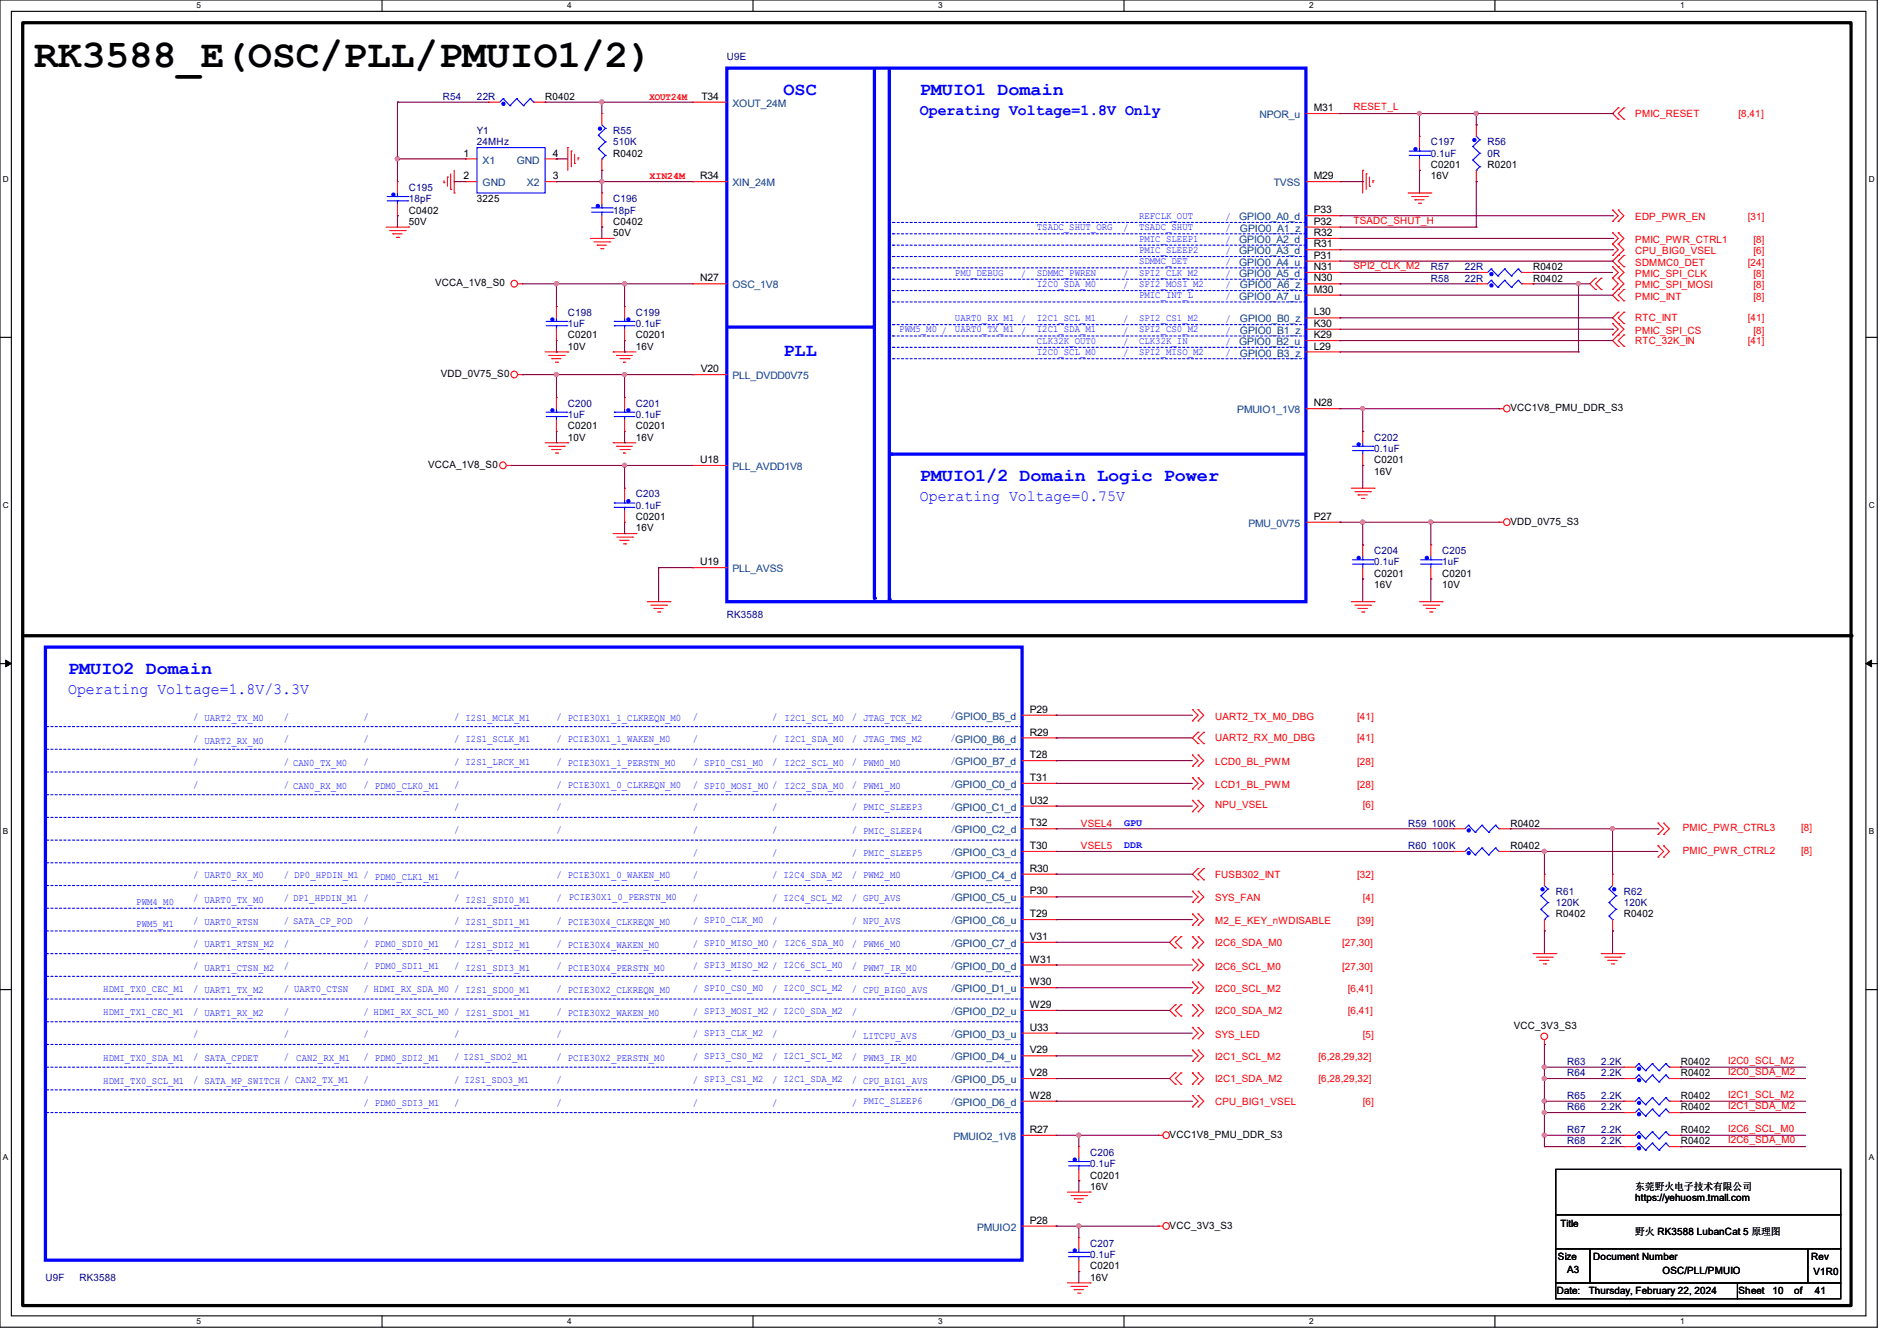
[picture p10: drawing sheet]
<svg xmlns="http://www.w3.org/2000/svg" width="297mm" height="210mm" viewBox="0 0 297 210" stroke-linecap="round" stroke-linejoin="round" font-family="sans-serif">
<path d="M0 0h293.9v207.9h-293.9zM1.8 1.8h290.3v204.3h-290.3z" fill="none" stroke="#000" stroke-width=".17"/>
<g fill="#fff">
<path d="M30.8 .2h.7v1.4h-.7z"/>
<path d="M30.8 206.2h.7v1.4h-.7z"/>
</g>
<path d="M59.8 0v1.8M59.8 206.1v1.8" fill="none" stroke="#000" stroke-width=".17"/>
<g fill="#fff">
<path d="M88.8 .2h.7v1.4h-.7z"/>
<path d="M88.8 206.2h.7v1.4h-.7z"/>
</g>
<path d="M117.9 0v1.8M117.9 206.1v1.8" fill="none" stroke="#000" stroke-width=".17"/>
<g fill="#fff">
<path d="M146.9 .2h.7v1.4h-.7z"/>
<path d="M146.9 206.2h.7v1.4h-.7z"/>
</g>
<path d="M176 0v1.8M176 206.1v1.8" fill="none" stroke="#000" stroke-width=".17"/>
<g fill="#fff">
<path d="M205 .2h.7v1.4h-.7z"/>
<path d="M205 206.2h.7v1.4h-.7z"/>
</g>
<path d="M234.1 0v1.8M234.1 206.1v1.8" fill="none" stroke="#000" stroke-width=".17"/>
<g fill="#fff">
<path d="M263.1 .2h.6v1.4h-.6z"/>
<path d="M263.1 206.2h.6v1.4h-.6z"/>
<path d="M.5 27.3h.9v1.4h-.9z"/>
<path d="M292.6 27.3h.9v1.4h-.9z"/>
<path d="M.5 78.4h.9v1.4h-.9z"/>
<path d="M292.6 78.4h.9v1.4h-.9z"/>
</g>
<path d="M0 52.8h1.8M292.1 52.8h1.8" fill="none" stroke="#000" stroke-width=".17"/>
<g fill="#fff">
<path d="M.5 129.5h.8v1.4h-.8z"/>
<path d="M292.6 129.5h.8v1.4h-.8z"/>
</g>
<path d="M0 103.9h1.8M292.1 103.9h1.8" fill="none" stroke="#000" stroke-width=".17"/>
<path d="M.9 103.4l.9 .5-.9 .5zM292.1 103.9l.9-.5v1z" fill="#000" stroke="#000" stroke-width=".16"/>
<g fill="#fff">
<path d="M.5 180.5h.8v1.4h-.8z"/>
<path d="M292.6 180.5h.8v1.4h-.8z"/>
</g>
<path d="M0 155h1.8M292.1 155h1.8M243.6 183.1h44.6v7.1h-44.6zM243.6 190.2h44.6v5.4h-44.6zM243.6 195.6h5.3v5.3h-5.3zM248.9 195.6h34.1v5.3h-34.1zM283 195.6h5.2v5.3h-5.2zM243.6 200.9h28.4v2.5h-28.4zM272 200.9h16.2v2.5h-16.2z" fill="none" stroke="#000" stroke-width=".17"/>
<path d="M3.6 3.6h286.2v200.9h-286.2zM3.6 99.6h286.2" fill="none" stroke="#000" stroke-width=".51"/>
<circle cx="289.8" cy="99.6" r=".25" fill="#000"/>
<g fill="none" stroke="#f00" stroke-width=".17">
<path d="M253.4 16.9h.1M253.4 18.7h.1M253.4 16.9l-.9 .9 .9 .9M254.3 18.7h.1M254.3 16.9h.1M254.3 16.9l-.9 .9 .9 .9M60.5 35.6h3.5M61 36.1h2.5M61.5 36.6h.1M61.5 36.6h1.4M62.1 37.2h.3M62.2 28.4h.1"/>
<path d="M62.2 33.8h.1M62.2 28.4v1.8M62.2 32v1.8M62.4 37.2h.1M63.5 36.1h.1M64 35.6h.1M69.5 28.6h.1M69.5 28.3v.3M70.1 27.7h.1M70.1 27.7v1.5M70.6 29.7h.1M70.6 27.2v2.5"/>
<path d="M71.1 30.2h.1M71.1 26.7v3.5M72.9 24.9h.1M72.9 28.4h.1M72.9 24.9h1.8M72.9 28.4h1.8M85.3 24.9h1.8M85.3 28.4h1.8M87.1 28.4h.1M87.1 24.9h.1M88.9 23.1h.1M88.9 23.1v3.6"/>
<path d="M89.5 23.7h.1M89.5 23.7v2.4M90 25.6h.1M90 24.2v1.4M90.5 24.7h.1M90.5 24.7v.4M92.5 37.3h3.5M93 37.9h2.5M93.5 38.4h.1M93.5 38.4h1.5M94.1 38.9h.3M94.4 38.9h.1"/>
<path d="M95.5 37.9h.1M96 37.3h.1M213.4 26.7h.1M213.4 26.7v3.5M213.9 27.2h.1M213.9 27.2v2.5M214.4 29.2h.1M214.4 27.7v1.5M215 28.3h.1M215 28.3v.3M220.5 30.2h3.5M221 30.8h2.5"/>
<path d="M221.5 31.3h.1M221.5 31.3h1.5M222.1 31.8h.3M222.4 31.8h.1M223.5 30.8h.1M224 30.2h.1M252.5 38.2h.1M252.5 36.4h.1M252.5 32.9h.1M252.5 34.7h.1M252.5 38.2l.9 .9-.9 .9M252.5 36.4l.9 .9-.9 .9"/>
<path d="M252.5 32.9l.9 .9-.9 .9M253.4 38.2h.1M253.4 36.4h.1M253.4 32.9h.1M253.4 34.7h.1M253.4 38.2l.9 .9-1.8 1.8 1.8 1.8-.9 .9M253.4 36.4l.9 .9-.9 .9M253.4 32.9l.9 .9-.9 .9M81.1 58.7h.7M81.1 44.4h.7M81.8 58.7h.1M81.8 44.4h.1"/>
<path d="M85.3 55.1h3.6M85.9 55.7h2.4M86.4 56.2h.1M86.4 56.2h1.4M87 56.7h.3M87.1 48h.1M87.1 53.3h.1M87.1 48v1.8M87.1 51.6v1.7M87.3 56.7h.1M88.3 55.7h.1M88.9 55.1h.1"/>
<path d="M96 55.1h.1M96 55.1h3.6M96.6 55.7h.1M96.6 55.7h2.4M97.1 56.2h1.4M97.6 56.7h.1M97.6 56.7h.4M98.5 56.2h.1M231.1 42.7h.1M231.1 42.7h1.8M238.3 42.7h1.7M240 42.7h.1"/>
<path d="M249.8 43.6h.1M249.8 45.3h.1M249.8 43.6l-.9 .8 .9 .9M250.7 45.3h.1M250.7 43.6h.1M250.7 43.6l-.9 .8 .9 .9M252.5 43.6h.1M252.5 41.8h.1M252.5 52.5h.1M252.5 50.7h.1M252.5 45.3h.1M252.5 40h.1"/>
<path d="M252.5 41.8l.9 .9-.9 .9M252.5 50.7l.9 .9-.9 .9M252.5 43.6l.9 .8-.9 .9M253.4 48.9h.1M253.4 50.7h.1M253.4 45.3h.1M253.4 47.1h.1M253.4 43.6h.1M253.4 41.8h.1M253.4 52.5h.1M253.4 40h.1M253.4 54.2h.1"/>
<path d="M253.4 48.9l-.9 .9 1.8 1.8-1.8 1.7 .9 .9M253.4 43.6l.9 .8-1.8 1.8 .9 .9M254.3 50.7h.1M254.3 48.9h.1M254.3 47.1h.1M254.3 45.3h.1M254.3 41.8h.1M254.3 40h.1M254.3 54.2h.1M254.3 52.5h.1M254.3 48.9l-.9 .9 .9 .9M254.3 45.3l-.9 .9 .9 .9"/>
<path d="M254.3 40l-.9 .9 .9 .9M254.3 52.5l-.9 .8 .9 .9M79.3 72.9h.7M80 72.9h.1M85.3 69.3h3.6M85.9 69.9h2.4M86.4 70.4h.1M86.4 70.4h1.4M87 71h.3M87.3 71h.1M88.3 69.9h.1M88.9 69.3h.1"/>
<path d="M96 69.3h.1M96 69.3h3.6M96.6 69.9h.1M96.6 69.9h2.4M97.1 70.4h1.4M97.6 71h.1M97.6 71h.4M97.8 76.5h.1M97.8 76.5v1.7M98.5 70.4h.1M211.6 76.5h3.5M212.1 77h2.5"/>
<path d="M212.6 77.5h.1M212.6 77.5h1.5M213.2 78.1h.3M213.5 78.1h.1M214.6 77h.1M215.1 76.5h.1M234.7 64h.1M234.7 64h.7M96 83.6h3.6M96.6 84.1h2.4M97.1 84.6h.1M97.1 84.6h1.4"/>
<path d="M97.6 85.2h.4M97.8 81.8h.1M97.8 80v1.8M98 85.2h.1M99 84.1h.1M99.6 83.6h.1M101.3 94.2h3.6M101.9 94.8h2.5M102.4 95.3h.1M102.4 95.3h1.4M103 95.8h.3M103.3 95.8h.1"/>
<path d="M104.4 94.8h.1M104.9 94.2h.1M211.6 94.2h3.5M212.1 94.8h2.5M212.6 95.3h.1M212.6 95.3h1.5M213.2 95.8h.3M213.4 85.3h.1M213.4 90.7h.1M213.4 85.3v1.8M213.4 88.9v1.8M213.5 95.8h.1"/>
<path d="M214.6 94.8h.1M215.1 94.2h.1M222.2 94.2h3.6M222.8 94.8h2.5M223.3 95.3h.1M223.3 95.3h1.4M223.9 95.8h.3M224.2 95.8h.1M225.3 94.8h.1M225.8 94.2h.1M234.7 81.8h.1M234.7 81.8h.7"/>
<path d="M186.7 112.9h.1M186.7 111.1h.1M186.7 118.2h.1M186.7 111.1l.9 .9-.9 .9M186.7 118.2l.9 .9-.9 .9M187.6 112.9h.1M187.6 111.1h.1M187.6 114.7h.1M187.6 116.5h.1M187.6 118.2h.1M187.6 114.7l-.9 .9 .9 .9M187.6 111.1l.9 .9-.9 .9"/>
<path d="M187.6 118.2l.9 .9-.9 .9M188.5 116.5h.1M188.5 114.7h.1M188.5 114.7l-.9 .9 .9 .9M186.7 127.1h.1M186.7 125.3h.1M186.7 139.6h.1M186.7 120h.1M186.7 121.8h.1M186.7 123.6h.1M186.7 125.3l.9 .9-.9 .9M186.7 139.6l.9 .9-.9 .9"/>
<path d="M186.7 121.8l.9 .9-.9 .9M187.6 127.1h.1M187.6 125.3h.1M187.6 136h.1M187.6 137.8h.1M187.6 139.6h.1M187.6 120h.1M187.6 121.8h.1M187.6 123.6h.1M187.6 125.3l.9 .9-.9 .9M187.6 136l-.9 .9 .9 .9M187.6 139.6l.9 .9-.9 .9"/>
<path d="M187.6 121.8l.9 .9-.9 .9M188.5 137.8h.1M188.5 136h.1M188.5 136l-.9 .9 .9 .9M252.5 136.9h.1M252.5 136.9v1.8M259.6 134.2h.1M259.6 132.5h.1M259.6 130.7h.1M259.6 128.9h.1M259.6 132.5l.9 .8-.9 .9M259.6 128.9l.9 .9-.9 .9"/>
<path d="M260.5 134.2h.1M260.5 132.5h.1M260.5 130.7h.1M260.5 128.9h.1M260.5 132.5l.9 .8-.9 .9M260.5 128.9l.9 .9-.9 .9M184 146.7h.1M184 148.5h.1M184 157.4h.1M184 159.1h.1M184 146.7l-.9 .9 .9 .9M184 157.4l-.9 .8 .9 .9"/>
<path d="M184.9 148.5h.1M184.9 146.7h.1M184.9 159.1h.1M184.9 157.4h.1M184.9 146.7l-.9 .9 .9 .9M184.9 157.4l-.9 .8 .9 .9M186.7 148.5h.1M186.7 146.7h.1M186.7 152h.1M186.7 150.2h.1M186.7 159.1h.1M186.7 157.4h.1"/>
<path d="M186.7 155.6h.1M186.7 153.8h.1M186.7 141.4h.1M186.7 143.1h.1M186.7 144.9h.1M186.7 150.2l.9 .9-.9 .9M186.7 143.1l.9 .9-.9 .9M186.7 146.7l.9 .9-.9 .9M186.7 153.8l.9 .9-.9 .9M186.7 157.4l.9 .8-.9 .9M187.6 148.5h.1M187.6 146.7h.1"/>
<path d="M187.6 152h.1M187.6 150.2h.1M187.6 159.1h.1M187.6 157.4h.1M187.6 155.6h.1M187.6 153.8h.1M187.6 141.4h.1M187.6 143.1h.1M187.6 144.9h.1M187.6 146.7l.9 .9-.9 .9M187.6 150.2l.9 .9-.9 .9M187.6 157.4l.9 .8-.9 .9"/>
<path d="M187.6 153.8l.9 .9-.9 .9M187.6 143.1l.9 .9-.9 .9M240 149.4h3.6M240.6 149.9h2.4M241.1 150.4h.1M241.1 150.4h1.4M241.6 151h.4M242 151h.1M243 149.9h.1M243.6 149.4h.1M250.7 149.4h3.6M251.2 149.9h2.5"/>
<path d="M251.8 150.4h.1M251.8 150.4h1.4M252.3 151h.3M252.5 145.8h.1M252.5 144v1.8M252.6 151h.1M253.7 149.9h.1M254.3 149.4h.1M168.9 179.6h.1M168.9 179.6v1.8M181.4 177.8h.1M181.4 177.8h.7"/>
<path d="M184 168h.1M184 169.8h.1M184 168l-.9 .9 .9 .9M184.9 169.8h.1M184.9 168h.1M184.9 168l-.9 .9 .9 .9M186.7 173.4h.1M186.7 171.6h.1M186.7 169.8h.1M186.7 168h.1M186.7 166.2h.1M186.7 164.5h.1"/>
<path d="M186.7 160.9h.1M186.7 162.7h.1M186.7 171.6l.9 .9-.9 .9M186.7 164.5l.9 .9-.9 .8M186.7 168l.9 .9-.9 .9M186.7 160.9l.9 .9-.9 .9M187.6 173.4h.1M187.6 171.6h.1M187.6 169.8h.1M187.6 168h.1M187.6 166.2h.1M187.6 164.5h.1"/>
<path d="M187.6 160.9h.1M187.6 162.7h.1M187.6 171.6l.9 .9-.9 .9M187.6 168l.9 .9-.9 .9M187.6 164.5l.9 .9-.9 .8M187.6 160.9l.9 .9-.9 .9M241.8 163.6h.1M241.8 162.9v.7M254.3 172.5h.1M254.3 172.5h1.7M261.4 172.5h1.7M263.1 172.5h.1"/>
<path d="M167.1 186.7h3.6M167.7 187.2h2.4M168.2 187.7h.1M168.2 187.7h1.4M168.7 188.3h.4M168.9 184.9h.1M168.9 193.8h.1M168.9 199.1h.1M168.9 183.1v1.8M168.9 193.8v1.8M168.9 197.4v1.7M169.1 188.3h.1"/>
<path d="M170.1 187.2h.1M170.7 186.7h.1M181.4 192h.1M181.4 192h.7M167.1 200.9h3.6M167.7 201.5h2.4M168.2 202h.1M168.2 202h1.4M168.7 202.5h.4M169.1 202.5h.1M170.1 201.5h.1M170.7 200.9h.1"/>
<circle cx="80.5" cy="44.4" r=".52"/>
<circle cx="80.5" cy="58.7" r=".52"/>
<circle cx="78.7" cy="72.9" r=".52"/>
<circle cx="235.9" cy="64" r=".52"/>
<circle cx="235.9" cy="81.8" r=".52"/>
<circle cx="182.6" cy="177.8" r=".52"/>
<circle cx="241.8" cy="162.3" r=".52"/>
<circle cx="182.6" cy="192" r=".52"/>
</g>
<g fill="none" stroke="#00f" stroke-width=".17">
<path d="M60.6 31.5h3.2M60.6 30.8h3.2M62.2 31.5h.1M62.2 30.8h.1M62.2 30.2v.6M62.2 31.5v.5M63.8 31.5h.1M63.8 30.8h.1M74.7 23.1h10.6v7.1h-10.6zM85.5 51h3.2M85.5 50.3h3.2M87.1 51h.1"/>
<path d="M87.1 50.3h.1M87.1 49.8v.5M87.1 51v.6M88.7 51h.1M88.7 50.3h.1M233.5 42.1h.1M233.5 42.1l-.6 .6M233.5 42.1l1 1.1M234.5 43.2h.1M235.6 42.1h.1M235.6 42.1l-1.1 1.1M235.6 42.1l1 1.1"/>
<path d="M236.6 43.2h.1M237.7 42.1h.1M237.7 42.1l-1.1 1.1M237.7 42.1l.6 .6M238.3 42.7h.1M96.2 79.5h.1M96.2 78.8h.1M96.2 79.5h3.2M96.2 78.8h3.2M97.8 79.5h.1M97.8 78.8h.1M97.8 78.2v.6"/>
<path d="M97.8 79.5v.5M211.8 88.3h3.2M211.8 87.7h3.2M213.4 88.3h.1M213.4 87.7h.1M213.4 87.1v.6M213.4 88.3v.6M215 88.3h.1M215 87.7h.1M251.9 139.2h.1M251.9 139.2l1.1 1.1M252.5 138.7l-.6 .5"/>
<path d="M251.9 141.4h.1M251.9 143.5h.1M251.9 141.4l1.1 1M251.9 143.5l.6 .5M252.5 144h.1M253 140.3h.1M253 142.4h.1M253 140.3l-1.1 1.1M253 142.4l-1.1 1.1M256.6 171.9h.1M256.6 171.9l-.6 .6M256.6 171.9l1 1.1"/>
<path d="M257.6 173h.1M258.7 171.9h.1M258.7 171.9l-1.1 1.1M258.7 171.9l1.1 1.1M259.8 173h.1M260.8 171.9h.1M260.8 171.9l-1 1.1M260.8 171.9l.6 .6M261.4 172.5h.1M167.3 182.6h3.2M167.3 181.9h3.2M167.3 196.8h3.2"/>
<path d="M167.3 196.1h3.2M168.9 182.6h.1M168.9 181.9h.1M168.9 196.8h.1M168.9 196.1h.1M168.9 181.4v.5M168.9 182.6v.5M168.9 195.6v.5M168.9 196.8v.6M170.5 182.6h.1M170.5 181.9h.1M170.5 196.8h.1"/>
<path d="M170.5 196.1h.1"/>
</g>
<g fill="#00f" stroke="#00f" stroke-width=".17">
<circle cx="256.6" cy="172.7" r=".25"/>
<circle cx="212.7" cy="87.4" r=".25"/>
<circle cx="168.3" cy="181.6" r=".25"/>
<circle cx="252.7" cy="139.3" r=".25"/>
<circle cx="168.3" cy="195.8" r=".25"/>
<circle cx="233.5" cy="42.9" r=".25"/>
<circle cx="86.5" cy="50" r=".25"/>
<circle cx="61.6" cy="30.5" r=".25"/>
<circle cx="98.4" cy="78.5" r=".25"/>
</g>
<path d="M113.8 10.7h90.7v83.5h-90.7zM136.9 11v82.7" fill="none" stroke="#00f" stroke-width=".51"/>
<path d="M139.7 42h.1M139.7 52.6h.1M139.7 43.7h.1M204.5 42h-64.8M204.5 52.6h-64.8M204.5 43.7h-64.8" fill="none" stroke="#00f" stroke-width=".17" stroke-dasharray=".3 .3"/>
<circle cx="136.9" cy="93.7" r=".25" fill="#00f"/>
<path d="M139.7 45.5h.1M139.7 47.3h.1M204.5 45.5h-64.8M204.5 47.3h-64.8" fill="none" stroke="#00f" stroke-width=".17" stroke-dasharray=".3 .3"/>
<path d="M114 51.2h22.7" fill="none" stroke="#00f" stroke-width=".51"/>
<circle cx="136.7" cy="51.2" r=".25" fill="#00f"/>
<path d="M139.7 50.8h.1M139.7 54.4h.1M139.7 56.2h.1M204.5 50.8h-64.8M204.5 54.4h-64.8M204.5 56.2h-64.8" fill="none" stroke="#00f" stroke-width=".17" stroke-dasharray=".3 .3"/>
<path d="M139.6 71.1h64.7" fill="none" stroke="#00f" stroke-width=".51"/>
<circle cx="139.6" cy="71.1" r=".25" fill="#00f"/>
<path d="M139.2 10.8v83.1" fill="none" stroke="#00f" stroke-width=".51"/>
<circle cx="139.2" cy="93.9" r=".25" fill="#00f"/>
<g fill="none" stroke="#00f" stroke-width=".17" stroke-dasharray=".3 .3">
<path d="M139.7 34.8h.1M139.7 36.6h.1M139.7 38.4h.1M204.5 34.8h-64.8M204.5 36.6h-64.8M204.5 38.4h-64.8M139.7 40.2h.1M204.5 40.2h-64.8M7.1 113.8h.1M7.1 117.3h.1M160 113.8h-152.9M160 117.3h-152.9"/>
<path d="M7.1 128h.1M7.1 131.6h.1M7.1 135.1h.1M7.1 138.7h.1M7.1 124.5h.1M7.1 120.9h.1M160 128h-152.9M160 131.6h-152.9M160 135.1h-152.9M160 138.7h-152.9M160 124.5h-152.9M160 120.9h-152.9"/>
<path d="M7.1 149.4h.1M7.1 142.2h.1M7.1 145.8h.1M7.1 156.5h.1M7.1 152.9h.1M160 149.4h-152.9M160 142.2h-152.9M160 145.8h-152.9M160 156.5h-152.9M160 152.9h-152.9M7.1 163.6h.1M7.1 167.1h.1"/>
<path d="M7.1 160h.1M7.1 170.7h.1M7.1 174.2h.1M160 163.6h-152.9M160 167.1h-152.9M160 160h-152.9M160 170.7h-152.9M160 174.2h-152.9"/>
</g>
<g fill="none" stroke="#f00" stroke-width=".17">
<path d="M76.5 16h.1M76.5 16h1.7M83.6 16h1.7M85.3 16h.1M94.2 17.8h.1M94.2 17.8v1.8M108.5 16h.1M108.5 16h5.3M204.5 17.8h5.3M209.8 17.8h.1M231.1 19.6h.1M231.1 19.6v1.7"/>
<path d="M94.2 30.2h.1M94.2 35.6h.1M94.2 26.7h.1M94.2 24.9v1.8M94.2 30.2v1.8M94.2 33.8v1.8M108.5 28.4h.1M108.5 28.4h5.3M204.5 35.6h5.3M204.5 33.8h5.3M204.5 39.1h5.3M204.5 37.3h5.3"/>
<path d="M204.5 28.4h5.3M209.8 35.6h.1M209.8 33.8h.1M209.8 39.1h.1M209.8 37.3h.1M209.8 28.4h.1M222.2 21.3h.1M222.2 26.7h.1M222.2 21.3v1.8M222.2 24.9v1.8M231.1 28.4h.1M231.1 26.7v1.7"/>
<path d="M97.8 48h.1M97.8 53.3h.1M97.8 48v1.8M97.8 51.6v1.7M108.5 44.4h.1M108.5 58.7h.1M108.5 44.4h5.3M108.5 58.7h5.3M204.5 53.3h5.3M204.5 51.6h5.3M204.5 55.1h5.3M204.5 49.8h5.3"/>
<path d="M204.5 46.2h5.3M204.5 44.4h5.3M204.5 42.7h5.3M204.5 40.9h5.3M209.8 53.3h.1M209.8 51.6h.1M209.8 55.1h.1M209.8 49.8h.1M209.8 46.2h.1M209.8 44.4h.1M209.8 42.7h.1M209.8 40.9h.1"/>
<path d="M231.1 44.4h.1M231.1 44.4h1.8M238.3 44.4h1.7M240 44.4h.1M87.1 62.2h.1M87.1 67.6h.1M87.1 62.2v1.8M87.1 65.8v1.8M97.8 62.2h.1M97.8 67.6h.1M97.8 62.2v1.8M97.8 65.8v1.8"/>
<path d="M108.5 72.9h.1M108.5 72.9h5.3M204.5 64h5.3M209.8 64h.1M213.4 67.6h.1M213.4 72.9h.1M213.4 67.6v1.7M213.4 71.1v1.8M108.5 88.9h.1M108.5 88.9h5.3M204.5 81.8h5.3M209.8 81.8h.1"/>
<path d="M224 85.3h.1M224 90.7h.1M224 85.3v1.8M224 88.9v1.8M160 112h5.4M160 115.6h5.4M160 119.1h5.4M165.4 112h.1M165.4 115.6h.1M165.4 119.1h.1M160 133.3h5.4M160 129.8h5.4"/>
<path d="M160 136.9h5.4M160 122.7h5.4M160 126.2h5.4M165.4 136.9h.1M165.4 133.3h.1M165.4 122.7h.1M165.4 129.8h.1M165.4 126.2h.1M227.6 133.3h.1M227.6 129.8h.1M227.6 133.3h1.8M227.6 129.8h1.8"/>
<path d="M234.7 133.3h1.8M234.7 129.8h1.8M236.5 133.3h.1M236.5 129.8h.1M241.8 136.9h.1M241.8 136.9v1.8M160 140.5h5.4M160 144h5.4M160 147.6h5.4M160 158.2h5.4M160 154.7h5.4M160 151.1h5.4"/>
<path d="M165.4 140.5h.1M165.4 144h.1M165.4 147.6h.1M165.4 158.2h.1M165.4 154.7h.1M165.4 151.1h.1M241.8 145.8h.1M241.8 144v1.8M160 177.8h5.4M160 168.9h5.4M160 161.8h5.4M160 165.4h5.4"/>
<path d="M160 172.5h5.4M165.4 177.8h.1M165.4 161.8h.1M165.4 168.9h.1M165.4 165.4h.1M165.4 172.5h.1M254.3 167.1h.1M254.3 174.2h.1M254.3 177.8h.1M254.3 179.6h.1M254.3 168.9h.1M254.3 167.1h1.7"/>
<path d="M254.3 174.2h1.7M254.3 177.8h1.7M254.3 179.6h1.7M254.3 168.9h1.7M261.4 167.1h1.7M261.4 174.2h1.7M261.4 177.8h1.7M261.4 179.6h1.7M261.4 168.9h1.7M263.1 167.1h.1M263.1 174.2h.1M263.1 177.8h.1"/>
<path d="M263.1 179.6h.1M263.1 168.9h.1M160 192h5.4M165.4 192h.1"/>
</g>
<g fill="none" stroke="#00f" stroke-width=".17">
<path d="M78.8 15.5h.1M78.8 15.5l-.6 .5M78.8 15.5l1 1.1M79.8 16.6h.1M80.9 15.5h.1M80.9 15.5l-1.1 1.1M80.9 15.5l1.1 1.1M82 16.6h.1M83 15.5h.1M83 15.5l-1 1.1M83 15.5l.6 .5M83.6 16h.1"/>
<path d="M94.2 19.6l.6 .5M92.6 33.2h3.2M92.6 32.6h3.2M93.7 21.2h.1M93.7 23.3h.1M93.7 21.2l1.1 1M93.7 23.3l1.1 1M94.2 33.2h.1M94.2 32.6h.1M94.2 24.9h.1M94.2 32v.6M94.2 33.2v.6"/>
<path d="M94.8 20.1h.1M94.8 22.2h.1M94.8 24.3h.1M94.8 20.1l-1.1 1.1M94.8 22.2l-1.1 1.1M94.8 24.3l-.6 .6M95.8 33.2h.1M95.8 32.6h.1M220.6 24.3h3.3M220.6 23.7h3.3M222.2 24.3h.1M222.2 23.7h.1"/>
<path d="M222.2 23.1v.6M222.2 24.3v.6M223.9 24.3h.1M223.9 23.7h.1M230.6 22.9h.1M230.6 25.1h.1M230.6 22.9l1.1 1.1M230.6 25.1l1.1 1M231.1 26.7h.1M231.1 21.3l.6 .6M231.7 21.9h.1M231.7 24h.1"/>
<path d="M231.7 26.1h.1M231.7 21.9l-1.1 1M231.7 24l-1.1 1.1M231.7 26.1l-.6 .6M96.2 51h.1M96.2 50.3h.1M96.2 51h3.2M96.2 50.3h3.2M97.8 51h.1M97.8 50.3h.1M97.8 49.8v.5M97.8 51v.6"/>
<path d="M233.5 43.9h.1M233.5 43.9l-.6 .5M233.5 43.9l1 1.1M234.5 45h.1M235.6 43.9h.1M235.6 43.9l-1.1 1.1M235.6 43.9l1 1.1M236.6 45h.1M237.7 43.9h.1M237.7 43.9l-1.1 1.1M237.7 43.9l.6 .5M238.3 44.4h.1"/>
<path d="M85.5 65.2h3.2M85.5 64.6h3.2M87.1 65.2h.1M87.1 64.6h.1M87.1 64v.6M87.1 65.2v.6M88.7 65.2h.1M88.7 64.6h.1M96.2 65.2h.1M96.2 64.6h.1M96.2 65.2h3.2M96.2 64.6h3.2"/>
<path d="M97.8 65.2h.1M97.8 64.6h.1M97.8 64v.6M97.8 65.2v.6M211.8 70.6h3.2M211.8 69.9h3.2M213.4 70.6h.1M213.4 69.9h.1M213.4 69.3v.6M213.4 70.6v.5M215 70.6h.1M215 69.9h.1"/>
<path d="M222.4 88.3h3.2M222.4 87.7h3.2M224 88.3h.1M224 87.7h.1M224 87.1v.6M224 88.3v.6M225.6 88.3h.1M225.6 87.7h.1M229.9 132.8h.1M229.9 129.2h.1M229.9 132.8l-.5 .5M229.9 132.8l1.1 1.1"/>
<path d="M229.9 129.2l-.5 .6M229.9 129.2l1.1 1.1M231 133.9h.1M231 130.3h.1M232 132.8h.1M232 129.2h.1M232 132.8l-1 1.1M232 132.8l1.1 1.1M232 129.2l-1 1.1M232 129.2l1.1 1.1M233.1 133.9h.1M233.1 130.3h.1"/>
<path d="M234.1 132.8h.1M234.1 129.2h.1M234.1 132.8l-1 1.1M234.1 132.8l.6 .5M234.1 129.2l-1 1.1M234.1 129.2l.6 .6M234.7 133.3h.1M234.7 129.8h.1M241.8 138.7l.6 .5M242.4 139.2h.1M242.4 139.2l-1.1 1.1M241.3 140.3h.1"/>
<path d="M241.3 142.4h.1M241.3 140.3l1.1 1.1M241.3 142.4l1.1 1.1M241.8 144h.1M242.4 141.4h.1M242.4 143.5h.1M242.4 141.4l-1.1 1M242.4 143.5l-.6 .5M256.6 166.6h.1M256.6 173.7h.1M256.6 177.2h.1M256.6 179h.1"/>
<path d="M256.6 168.4h.1M256.6 166.6l-.6 .5M256.6 166.6l1 1.1M256.6 173.7l-.6 .5M256.6 173.7l1 1.1M256.6 177.2l-.6 .6M256.6 177.2l1 1.2M256.6 179l-.6 .6M256.6 179l1 1.1M256.6 168.4l-.6 .5M256.6 168.4l1 1.1M257.6 167.7h.1"/>
<path d="M257.6 174.8h.1M257.6 178.4h.1M257.6 169.5h.1M258.7 166.6h.1M258.7 173.7h.1M258.7 177.2h.1M258.7 179h.1M258.7 168.4h.1M258.7 166.6l-1.1 1.1M258.7 166.6l1.1 1.1M258.7 173.7l-1.1 1.1M258.7 173.7l1.1 1.1"/>
<path d="M258.7 177.2l-1.1 1.2M258.7 177.2l1.1 1.2M258.7 179l-1.1 1.1M258.7 179l1.1 1.1M258.7 168.4l-1.1 1.1M258.7 168.4l1.1 1.1M259.8 167.7h.1M259.8 174.8h.1M259.8 178.4h.1M259.8 169.5h.1M260.8 166.6h.1M260.8 173.7h.1"/>
<path d="M260.8 177.2h.1M260.8 179h.1M260.8 168.4h.1M260.8 166.6l-1 1.1M260.8 166.6l.6 .5M260.8 173.7l-1 1.1M260.8 173.7l.6 .5M260.8 177.2l-1 1.2M260.8 177.2l.6 .6M260.8 179l-1 1.1M260.8 179l.6 .6M260.8 168.4l-1 1.1"/>
<path d="M260.8 168.4l.6 .5M261.4 167.1h.1M261.4 174.2h.1M261.4 177.8h.1M261.4 179.6h.1M261.4 168.9h.1M257.6 180.1h.1M259.8 180.1h.1"/>
</g>
<g fill="#00f" stroke="#00f" stroke-width=".17">
<circle cx="93.6" cy="32.3" r=".25"/>
<circle cx="230" cy="133.6" r=".25"/>
<circle cx="230" cy="130" r=".25"/>
<circle cx="221.6" cy="23.4" r=".25"/>
<circle cx="78.8" cy="16.3" r=".25"/>
<circle cx="256.6" cy="167.4" r=".25"/>
<circle cx="256.6" cy="174.5" r=".25"/>
<circle cx="98.4" cy="64.3" r=".25"/>
<circle cx="93.9" cy="20.2" r=".25"/>
<circle cx="212.7" cy="69.6" r=".25"/>
<circle cx="86.5" cy="64.3" r=".25"/>
<circle cx="256.6" cy="178.1" r=".25"/>
<circle cx="241.5" cy="139.3" r=".25"/>
<circle cx="233.5" cy="44.7" r=".25"/>
<circle cx="256.6" cy="179.8" r=".25"/>
<circle cx="98.4" cy="50" r=".25"/>
<circle cx="223.4" cy="87.4" r=".25"/>
<circle cx="230.8" cy="21.9" r=".25"/>
<circle cx="256.6" cy="169.2" r=".25"/>
</g>
<path d="M7.1 101.3h152.9v96.1h-152.9z" fill="none" stroke="#00f" stroke-width=".51"/>
<g fill="none" stroke="#800040" stroke-width=".17">
<path d="M62.2 16h.1M62.2 16v12.4M62.2 16h14.3M85.3 16h.1M85.3 16h23.2M94.2 16h.1M94.2 16v1.8M209.8 17.8h.1M209.8 17.8h42.7M222.2 17.8h.1M222.2 17.8v3.5M231.1 19.6h.1"/>
<path d="M231.1 17.8v1.8M252.5 17.8h.1M62.2 24.9h.1M62.2 33.8h.1M62.2 33.8v1.8M62.2 24.9h10.7M71.1 28.4h.1M71.1 28.4h1.8M87.1 24.9h.1M87.1 28.4h.1M87.1 28.4h21.4M87.1 24.9h1.8"/>
<path d="M94.2 28.4h.1M94.2 26.7h.1M94.2 35.6h.1M94.2 26.7v3.5M94.2 35.6v1.7M209.8 28.4h3.6M209.8 39.1h42.7M209.8 37.3h42.7M209.8 33.8h42.7M209.8 35.6h21.3M213.4 28.4h.1M222.2 26.7h.1"/>
<path d="M222.2 26.7v3.5M231.1 35.6h.1M231.1 28.4h.1M231.1 28.4v7.2M252.5 39.1h.1M252.5 37.3h.1M252.5 33.8h.1M81.8 44.4h26.7M81.8 58.7h26.7M87.1 44.4h.1M87.1 58.7h.1M87.1 55.1h.1"/>
<path d="M87.1 44.4v3.6M87.1 53.3v1.8M87.1 58.7v3.5M97.8 55.1h.1M97.8 44.4h.1M97.8 58.7h.1M97.8 44.4v3.6M97.8 53.3v1.8M97.8 58.7v3.5M209.8 53.3h.1M209.8 46.2h.1M209.8 49.8h.1"/>
<path d="M209.8 44.4h.1M209.8 44.4h21.3M209.8 53.3h42.7M209.8 51.6h42.7M209.8 42.7h21.3M209.8 55.1h37.3M209.8 46.2h42.7M209.8 40.9h42.7M209.8 49.8h42.7M231.1 42.7h.1M240 42.7h.1M240 44.4h.1"/>
<path d="M240 44.4h8.9M240 42.7h12.5M247.1 44.4h.1M247.1 55.1h.1M247.1 44.4v10.7M252.5 51.6h.1M252.5 40.9h.1M80 72.9h28.5M87.1 69.3h.1M87.1 67.6v1.7M97.8 72.9h.1M97.8 69.3h.1"/>
<path d="M97.8 67.6v1.7M97.8 72.9v3.6M209.8 64h.1M209.8 64h24.9M213.4 67.6h.1M213.4 72.9h.1M213.4 64v3.6M213.4 72.9v3.6M234.7 64h.1M97.8 83.6h.1M97.8 81.8v1.8M103.1 88.9h.1"/>
<path d="M103.1 88.9h5.4M103.1 88.9v5.3M209.8 81.8h.1M209.8 81.8h24.9M213.4 85.3h.1M213.4 90.7h.1M213.4 81.8v3.5M213.4 90.7v3.5M224 81.8h.1M224 90.7h.1M224 81.8v3.5M224 90.7v3.5"/>
<path d="M165.4 115.6h.1M165.4 112h.1M165.4 119.1h.1M165.4 115.6h21.3M165.4 112h21.3M165.4 119.1h21.3M165.4 126.2h.1M165.4 133.3h.1M165.4 122.7h.1M165.4 136.9h.1M165.4 129.8h.1M165.4 126.2h21.3"/>
<path d="M165.4 133.3h62.2M165.4 122.7h21.3M165.4 136.9h21.3M165.4 129.8h62.2M236.5 133.3h.1M236.5 129.8h.1M236.5 133.3h23.1M236.5 129.8h23.1M241.8 133.3h.1M241.8 133.3v3.6M252.5 129.8h.1M252.5 129.8v7.1"/>
<path d="M259.6 129.8h.1M165.4 147.6h.1M165.4 151.1h.1M165.4 158.2h.1M165.4 154.7h.1M165.4 140.5h.1M165.4 144h.1M165.4 147.6h17.7M165.4 151.1h21.3M165.4 158.2h17.7M165.4 154.7h21.3M165.4 140.5h21.3"/>
<path d="M165.4 144h21.3M241.8 145.8h.1M241.8 145.8v3.6M252.5 145.8h.1M252.5 145.8v3.6M165.4 177.8h.1M165.4 172.5h.1M165.4 168.9h.1M165.4 165.4h.1M165.4 161.8h.1M165.4 177.8h16M165.4 172.5h21.3"/>
<path d="M165.4 168.9h17.7M165.4 165.4h21.3M165.4 161.8h21.3M168.9 177.8h.1M168.9 177.8v1.8M241.8 163.6h.1M241.8 168.9h.1M241.8 167.1h.1M241.8 172.5h.1M241.8 174.2h.1M241.8 177.8h.1M241.8 179.6h.1"/>
<path d="M241.8 177.8h12.5M241.8 172.5h12.5M241.8 174.2h12.5M241.8 167.1h12.5M241.8 168.9h12.5M241.8 163.6v16M241.8 179.6h12.5M263.1 172.5h.1M263.1 174.2h.1M263.1 167.1h.1M263.1 168.9h.1M263.1 177.8h.1"/>
<path d="M263.1 179.6h.1M263.1 177.8h19.6M263.1 172.5h19.6M263.1 174.2h19.6M263.1 167.1h19.6M263.1 168.9h19.6M263.1 179.6h19.6M165.4 192h.1M165.4 192h16M168.9 184.9h.1M168.9 192h.1M168.9 199.1h.1"/>
<path d="M168.9 184.9v1.8M168.9 192v1.8M168.9 199.1v1.8"/>
</g>
<g fill="#f0f" stroke="#f0f" stroke-width=".17">
<circle cx="168.9" cy="192" r=".32"/>
<circle cx="97.8" cy="72.9" r=".32"/>
<circle cx="62.2" cy="24.9" r=".32"/>
<circle cx="94.2" cy="28.4" r=".32"/>
<circle cx="94.2" cy="16" r=".32"/>
<circle cx="213.3" cy="64" r=".32"/>
<circle cx="222.2" cy="17.8" r=".32"/>
<circle cx="168.9" cy="177.8" r=".32"/>
<circle cx="213.3" cy="81.8" r=".32"/>
<circle cx="224" cy="81.8" r=".32"/>
<circle cx="247.1" cy="44.4" r=".32"/>
<circle cx="241.8" cy="133.3" r=".32"/>
<circle cx="252.5" cy="129.8" r=".32"/>
<circle cx="97.8" cy="44.4" r=".32"/>
<circle cx="87.1" cy="44.4" r=".32"/>
<circle cx="87.1" cy="58.7" r=".32"/>
<circle cx="97.8" cy="58.7" r=".32"/>
<circle cx="241.8" cy="172.4" r=".32"/>
<circle cx="241.8" cy="168.9" r=".32"/>
<circle cx="241.8" cy="167.1" r=".32"/>
<circle cx="231.1" cy="17.8" r=".32"/>
<circle cx="241.8" cy="174.2" r=".32"/>
<circle cx="241.8" cy="177.8" r=".32"/>
</g>
<text font-size="6.2" x="5.3" y="10.5">RK3588_E(OSC/PLL/PMUIO1/2)</text>
<g font-size="2.8" fill="#00f">
<text x="122.7" y="14.8">OSC</text>
<text x="144" y="14.8">PMUIO1 Domain</text>
<text x="122.7" y="55.7">PLL</text>
<text x="144" y="75.3">PMUIO1/2 Domain Logic Power</text>
<text x="10.7" y="105.5">PMUIO2 Domain</text>
</g>
<g font-size="2.5" fill="#00f">
<text x="144" y="18">Operating Voltage=1.8V Only</text>
<text x="144" y="78.4">Operating Voltage=0.75V</text>
<text x="10.7" y="108.6">Operating Voltage=1.8V/3.3V</text>
</g>
<g font-size="1.6" fill="#000080">
<text x="113.8" y="9.4">U9E</text>
<text x="69.3" y="15.7">R54</text>
<text x="74.7" y="15.7">22R</text>
<text x="74.7" y="21">Y1</text>
<text x="74.7" y="22.8">24MHz</text>
<text x="96" y="21">R55</text>
<text x="96" y="22.8">510K</text>
<text x="224" y="22.8">C197</text>
<text x="232.9" y="22.8">R56</text>
<text x="64" y="29.9">C195</text>
<text x="224" y="24.6">0.1uF</text>
<text x="232.9" y="24.6">0R</text>
<text x="64" y="31.7">18pF</text>
<text x="96" y="31.7">C196</text>
<text x="96" y="33.4">18pF</text>
<text x="224" y="42.3">R57</text>
<text x="224" y="44.1">R58</text>
<text x="229.4" y="42.3">22R</text>
<text x="229.4" y="44.1">22R</text>
<text x="88.9" y="49.4">C198</text>
<text x="88.9" y="51.2">1uF</text>
<text x="99.6" y="49.4">C199</text>
<text x="99.6" y="51.2">0.1uF</text>
<text x="88.9" y="63.7">C200</text>
<text x="88.9" y="65.4">1uF</text>
<text x="99.6" y="63.7">C201</text>
<text x="99.6" y="65.4">0.1uF</text>
<text x="215.1" y="69">C202</text>
<text x="215.1" y="70.8">0.1uF</text>
<text x="99.6" y="77.9">C203</text>
<text x="99.6" y="79.7">0.1uF</text>
<text x="215.1" y="86.8">C204</text>
<text x="215.1" y="88.6">0.1uF</text>
<text x="225.8" y="86.8">C205</text>
<text x="225.8" y="88.6">1uF</text>
<text x="113.8" y="96.7">RK3588</text>
<text x="220.5" y="129.5">R59 100K</text>
<text x="220.5" y="133">R60 100K</text>
<text x="243.6" y="140.1">R61</text>
<text x="243.6" y="141.9">120K</text>
<text x="254.3" y="140.1">R62</text>
<text x="254.3" y="141.9">120K</text>
<text x="245.4" y="166.8">R63</text>
<text x="250.7" y="166.8">2.2K</text>
<text x="245.4" y="172.1">R65</text>
<text x="245.4" y="173.9">R66</text>
<text x="245.4" y="168.6">R64</text>
<text x="250.7" y="172.1">2.2K</text>
<text x="250.7" y="173.9">2.2K</text>
<text x="250.7" y="168.6">2.2K</text>
<text x="245.4" y="177.5">R67</text>
<text x="245.4" y="179.2">R68</text>
<text x="250.7" y="177.5">2.2K</text>
<text x="250.7" y="179.2">2.2K</text>
<text x="170.7" y="181">C206</text>
<text x="170.7" y="182.8">0.1uF</text>
<text x="170.7" y="195.2">C207</text>
<text x="170.7" y="197">0.1uF</text>
<text x="7.1" y="200.6">U9F</text>
<text x="12.4" y="200.6">RK3588</text>
</g>
<g font-size="1.6">
<text x="85.3" y="15.7">R0402</text>
<text x="109.8" y="15.6">T34</text>
<text x="205.7" y="17.4">M31</text>
<text x="72.6" y="24.5">1</text>
<text x="72.6" y="28.1">2</text>
<text x="86.6" y="28.1">3</text>
<text x="86.6" y="24.5">4</text>
<text x="96" y="24.6">R0402</text>
<text x="109.6" y="28.1">R34</text>
<text x="205.7" y="28.1">M29</text>
<text x="224" y="26.3">C0201</text>
<text x="224" y="28.1">16V</text>
<text x="232.9" y="26.3">R0201</text>
<text x="64" y="33.4">C0402</text>
<text x="64" y="35.2">50V</text>
<text x="74.7" y="31.7">3225</text>
<text x="96" y="35.2">C0402</text>
<text x="205.7" y="35.2">P32</text>
<text x="205.7" y="33.4">P33</text>
<text x="96" y="37">50V</text>
<text x="205.7" y="40.5">P31</text>
<text x="205.7" y="38.7">R31</text>
<text x="205.7" y="37">R32</text>
<text x="68.1" y="44.8">VCCA_1V8_S0</text>
<text x="109.6" y="44.1">N27</text>
<text x="205.7" y="45.8">M30</text>
<text x="205.7" y="44.1">N30</text>
<text x="205.7" y="42.3">N31</text>
<text x="240" y="42.3">R0402</text>
<text x="240" y="44.1">R0402</text>
<text x="88.9" y="53">C0201</text>
<text x="99.6" y="53">C0201</text>
<text x="205.7" y="53">K29</text>
<text x="205.7" y="51.2">K30</text>
<text x="205.7" y="49.4">L30</text>
<text x="69" y="59.1">VDD_0V75_S0</text>
<text x="88.9" y="54.8">10V</text>
<text x="99.6" y="54.8">16V</text>
<text x="109.7" y="58.3">V20</text>
<text x="205.7" y="54.7">L29</text>
<text x="205.7" y="63.6">N28</text>
<text x="236.5" y="64.4">VCC1V8_PMU_DDR_S3</text>
<text x="88.9" y="67.2">C0201</text>
<text x="88.9" y="69">10V</text>
<text x="99.6" y="67.2">C0201</text>
<text x="99.6" y="69">16V</text>
<text x="67" y="73.3">VCCA_1V8_S0</text>
<text x="109.6" y="72.5">U18</text>
<text x="215.1" y="72.6">C0201</text>
<text x="215.1" y="74.3">16V</text>
<text x="99.6" y="81.4">C0201</text>
<text x="99.6" y="83.2">16V</text>
<text x="205.7" y="81.4">P27</text>
<text x="236.5" y="82.2">VDD_0V75_S3</text>
<text x="109.6" y="88.5">U19</text>
<text x="215.1" y="90.3">C0201</text>
<text x="215.1" y="92.1">16V</text>
<text x="225.8" y="90.3">C0201</text>
<text x="225.8" y="92.1">10V</text>
<text x="161.2" y="111.6">P29</text>
<text x="161.2" y="115.2">R29</text>
<text x="161.2" y="118.7">T28</text>
<text x="161.2" y="122.3">T31</text>
<text x="161.2" y="125.9">U32</text>
<text x="161.2" y="129.4">T32</text>
<text x="236.5" y="129.5">R0402</text>
<text x="161.2" y="136.5">R30</text>
<text x="161.2" y="133">T30</text>
<text x="236.5" y="133">R0402</text>
<text x="161.2" y="140.1">P30</text>
<text x="161.2" y="143.6">T29</text>
<text x="243.6" y="143.7">R0402</text>
<text x="254.3" y="143.7">R0402</text>
<text x="161.2" y="147.2">V31</text>
<text x="161.2" y="154.3">W30</text>
<text x="161.2" y="150.8">W31</text>
<text x="161.2" y="161.4">U33</text>
<text x="161.2" y="157.9">W29</text>
<text x="237" y="161.1">VCC_3V3_S3</text>
<text x="161.2" y="165">V29</text>
<text x="263.1" y="166.8">R0402</text>
<text x="161.2" y="168.5">V28</text>
<text x="161.2" y="172.1">W28</text>
<text x="263.1" y="172.1">R0402</text>
<text x="263.1" y="173.9">R0402</text>
<text x="263.1" y="168.6">R0402</text>
<text x="161.2" y="177.4">R27</text>
<text x="183.1" y="178.2">VCC1V8_PMU_DDR_S3</text>
<text x="263.1" y="177.5">R0402</text>
<text x="263.1" y="179.2">R0402</text>
<text x="170.7" y="184.6">C0201</text>
<text x="161.2" y="191.6">P28</text>
<text x="170.7" y="186.3">16V</text>
<text x="256" y="188.1">https://yehuosm.tmall.com</text>
<text x="256" y="186.4">东莞野火电子技术有限公司</text>
<text x="183.1" y="192.4">VCC_3V3_S3</text>
<text x="243.9" y="197.4">Size</text>
<text x="244.3" y="192.2">Title</text>
<text x="249.5" y="197.4">Document Number</text>
<text x="256" y="193.5">野火 RK3588 LubanCat 5 原理图</text>
<text x="283.6" y="197.4">Rev</text>
<text x="170.7" y="198.8">C0201</text>
<text x="170.7" y="200.6">16V</text>
<text x="243.8" y="202.7">Date:</text>
<text x="245.4" y="199.3">A3</text>
<text x="248.7" y="202.7">Thursday, February 22, 2024</text>
<text x="260.3" y="199.5">OSC/PLL/PMUIO</text>
<text x="272.2" y="202.7">Sheet</text>
<text x="277.5" y="202.7">10</text>
<text x="280.9" y="202.7">of</text>
<text x="283.9" y="199.7">V1R0</text>
<text x="284.1" y="202.7">41</text>
</g>
<g font-size="1.6" fill="#f00">
<text x="101.7" y="15.7">XOUT24M</text>
<text x="211.9" y="17.2">RESET_L</text>
<text x="256" y="18.3">PMIC_RESET</text>
<text x="272.2" y="18.3">[8,41]</text>
<text x="101.7" y="28.1">XIN24M</text>
<text x="211.9" y="35">TSADC_SHUT_H</text>
<text x="256" y="34.5">EDP_PWR_EN</text>
<text x="273.6" y="34.5">[31]</text>
<text x="256" y="39.8">CPU_BIG0_VSEL</text>
<text x="256" y="38.1">PMIC_PWR_CTRL1</text>
<text x="256" y="41.6">SDMMC0_DET</text>
<text x="273.6" y="41.6">[24]</text>
<text x="274.5" y="39.8">[6]</text>
<text x="274.5" y="38.1">[8]</text>
<text x="211.9" y="42.1">SPI2_CLK_M2</text>
<text x="256" y="46.9">PMIC_INT</text>
<text x="256" y="43.4">PMIC_SPI_CLK</text>
<text x="256" y="45.2">PMIC_SPI_MOSI</text>
<text x="274.5" y="46.9">[8]</text>
<text x="274.5" y="43.4">[8]</text>
<text x="274.5" y="45.2">[8]</text>
<text x="256" y="50.3">RTC_INT</text>
<text x="256" y="52.3">PMIC_SPI_CS</text>
<text x="256" y="53.9">RTC_32K_IN</text>
<text x="273.6" y="50.3">[41]</text>
<text x="273.6" y="53.9">[41]</text>
<text x="274.5" y="52.3">[8]</text>
<text x="190.2" y="112.7">UART2_TX_M0_DBG</text>
<text x="212.5" y="112.7">[41]</text>
<text x="190.2" y="116.1">UART2_RX_M0_DBG</text>
<text x="190.2" y="119.8">LCD0_BL_PWM</text>
<text x="212.5" y="116.1">[41]</text>
<text x="212.5" y="119.8">[28]</text>
<text x="190.2" y="123.4">LCD1_BL_PWM</text>
<text x="212.5" y="123.4">[28]</text>
<text x="169.2" y="129.5">VSEL4</text>
<text x="190.2" y="126.6">NPU_VSEL</text>
<text x="213.4" y="126.6">[6]</text>
<text x="263.5" y="130.2">PMIC_PWR_CTRL3</text>
<text x="282" y="130.2">[8]</text>
<text x="169.2" y="133">VSEL5</text>
<text x="190.2" y="137.5">FUSB302_INT</text>
<text x="212.5" y="137.5">[32]</text>
<text x="263.5" y="133.7">PMIC_PWR_CTRL2</text>
<text x="282" y="133.7">[8]</text>
<text x="190.2" y="141.2">SYS_FAN</text>
<text x="213.4" y="141.2">[4]</text>
<text x="190.2" y="148.1">I2C6_SDA_M0</text>
<text x="190.2" y="144.7">M2_E_KEY_nWDISABLE</text>
<text x="210.1" y="148.1">[27,30]</text>
<text x="212.5" y="144.7">[39]</text>
<text x="190.2" y="151.8">I2C6_SCL_M0</text>
<text x="190.2" y="155.4">I2C0_SCL_M2</text>
<text x="210.1" y="151.8">[27,30]</text>
<text x="211" y="155.4">[6,41]</text>
<text x="190.2" y="158.8">I2C0_SDA_M2</text>
<text x="211" y="158.8">[6,41]</text>
<text x="190.2" y="166.1">I2C1_SCL_M2</text>
<text x="190.2" y="162.5">SYS_LED</text>
<text x="206.4" y="166.1">[6,28,29,32]</text>
<text x="213.4" y="162.5">[5]</text>
<text x="270.6" y="166.6">I2C0_SCL_M2</text>
<text x="190.2" y="173">CPU_BIG1_VSEL</text>
<text x="190.2" y="169.5">I2C1_SDA_M2</text>
<text x="206.4" y="169.5">[6,28,29,32]</text>
<text x="213.4" y="173">[6]</text>
<text x="270.6" y="171.9">I2C1_SCL_M2</text>
<text x="270.6" y="173.7">I2C1_SDA_M2</text>
<text x="270.6" y="168.4">I2C0_SDA_M2</text>
<text x="270.6" y="177.2">I2C6_SCL_M0</text>
<text x="270.6" y="179">I2C6_SDA_M0</text>
</g>
<g font-size="1.6" fill="#004080">
<text x="114.7" y="16.7">XOUT_24M</text>
<text x="197.2" y="18.5">NPOR_u</text>
<text x="75.6" y="25.6">X1</text>
<text x="75.6" y="29.2">GND</text>
<text x="80.9" y="25.6">GND</text>
<text x="82.5" y="29.2">X2</text>
<text x="114.7" y="29.2">XIN_24M</text>
<text x="199.4" y="29.2">TVSS</text>
<text x="194" y="34.5">GPIO0_A0_d</text>
<text x="194" y="41.6">GPIO0_A4_u</text>
<text x="194" y="39.8">GPIO0_A3_d</text>
<text x="194" y="38.1">GPIO0_A2_d</text>
<text x="194.1" y="36.3">GPIO0_A1_z</text>
<text x="114.7" y="45.2">OSC_1V8</text>
<text x="194" y="46.9">GPIO0_A7_u</text>
<text x="194" y="43.4">GPIO0_A5_d</text>
<text x="194.1" y="45.2">GPIO0_A6_z</text>
<text x="194.1" y="52.3">GPIO0_B1_z</text>
<text x="194.1" y="50.5">GPIO0_B0_z</text>
<text x="114.7" y="59.4">PLL_DVDD0V75</text>
<text x="194" y="54.1">GPIO0_B2_u</text>
<text x="194.1" y="55.8">GPIO0_B3_z</text>
<text x="193.7" y="64.7">PMUIO1_1V8</text>
<text x="114.7" y="73.6">PLL_AVDD1V8</text>
<text x="195.5" y="82.5">PMU_0V75</text>
<text x="114.7" y="89.6">PLL_AVSS</text>
<text x="149.3" y="178.5">PMUIO2_1V8</text>
<text x="153" y="192.7">PMUIO2</text>
</g>
<g font-size="1.6" fill="#00f">
<text x="178.3" y="34.3">REFCLK_OUT</text>
<text x="191.8" y="34.5">/</text>
<text x="162.3" y="36.1">TSADC_SHUT_ORG</text>
<text x="175.8" y="36.2">/</text>
<text x="178.3" y="37.8">PMIC_SLEEP1</text>
<text x="178.3" y="36.1">TSADC_SHUT</text>
<text x="178.3" y="41.4">SDMMC_DET</text>
<text x="178.3" y="39.6">PMIC_SLEEP2</text>
<text x="191.8" y="38">/</text>
<text x="191.8" y="36.2">/</text>
<text x="191.8" y="39.8">/</text>
<text x="191.8" y="41.6">/</text>
<text x="149.5" y="43.2">PMU_DEBUG</text>
<text x="159.8" y="43.3">/</text>
<text x="162.3" y="45">I2C0_SDA_M0</text>
<text x="162.3" y="43.2">SDMMC_PWREN</text>
<text x="175.8" y="45.1">/</text>
<text x="175.8" y="43.3">/</text>
<text x="178.3" y="46.7">PMIC_INT_L</text>
<text x="178.3" y="45">SPI2_MOSI_M2</text>
<text x="178.3" y="43.2">SPI2_CLK_M2</text>
<text x="191.8" y="45.1">/</text>
<text x="191.8" y="43.3">/</text>
<text x="191.8" y="46.9">/</text>
<text x="140.8" y="52.1">PWM5_M0 /</text>
<text x="149.5" y="50.3">UART0_RX_M1 /</text>
<text x="149.5" y="52.1">UART0_TX_M1 /</text>
<text x="162.3" y="52.1">I2C1_SDA_M1</text>
<text x="162.3" y="50.3">I2C1_SCL_M1</text>
<text x="162.3" y="53.8">CLK32K_OUT0</text>
<text x="175.8" y="52.2">/</text>
<text x="175.8" y="50.5">/</text>
<text x="178.3" y="50.3">SPI2_CS1_M2</text>
<text x="178.3" y="52.1">SPI2_CS0_M2</text>
<text x="178.3" y="53.8">CLK32K_IN</text>
<text x="191.8" y="52.2">/</text>
<text x="191.8" y="50.5">/</text>
<text x="162.3" y="55.6">I2C0_SCL_M0</text>
<text x="175.8" y="55.8">/</text>
<text x="175.8" y="54">/</text>
<text x="178.3" y="55.6">SPI2_MISO_M2</text>
<text x="191.8" y="54">/</text>
<text x="191.8" y="55.8">/</text>
<text x="30.2" y="112.7">/ UART2_TX_M0</text>
<text x="44.4" y="112.7">/</text>
<text x="56.9" y="112.7">/</text>
<text x="71.1" y="112.7">/ I2S1_MCLK_M1</text>
<text x="87.1" y="112.7">/ PCIE30X1_1_CLKREQN_M0</text>
<text x="108.5" y="112.7">/</text>
<text x="120.9" y="112.7">/</text>
<text x="122.8" y="112.9">I2C1_SCL_M0</text>
<text x="133.3" y="112.7">/ JTAG_TCK_M2</text>
<text x="148.8" y="112.5">/GPIO0_B5_d</text>
<text x="30.2" y="119.8">/</text>
<text x="30.2" y="116.2">/ UART2_RX_M0</text>
<text x="44.4" y="116.2">/</text>
<text x="44.4" y="119.8">/ CAN0_TX_M0</text>
<text x="56.9" y="116.2">/</text>
<text x="56.9" y="119.8">/</text>
<text x="71.1" y="119.8">/ I2S1_LRCK_M1</text>
<text x="71.1" y="116.2">/ I2S1_SCLK_M1</text>
<text x="87.1" y="116.2">/ PCIE30X1_1_WAKEN_M0</text>
<text x="87.1" y="119.8">/ PCIE30X1_1_PERSTN_M0</text>
<text x="108.5" y="119.8">/ SPI0_CS1_M0</text>
<text x="108.5" y="116.2">/</text>
<text x="120.9" y="116.2">/</text>
<text x="120.9" y="119.8">/</text>
<text x="122.8" y="116.2">I2C1_SDA_M0</text>
<text x="133.3" y="119.8">/ PWM0_M0</text>
<text x="133.3" y="116.2">/ JTAG_TMS_M2</text>
<text x="148.8" y="116.1">/GPIO0_B6_d</text>
<text x="148.8" y="119.6">/GPIO0_B7_d</text>
<text x="30.2" y="123.4">/</text>
<text x="44.4" y="123.4">/ CAN0_RX_M0</text>
<text x="56.9" y="123.4">/ PDM0_CLK0_M1</text>
<text x="71.1" y="123.4">/</text>
<text x="87.1" y="123.4">/ PCIE30X1_0_CLKREQN_M0</text>
<text x="108.5" y="123.4">/ SPI0_MOSI_M0 /</text>
<text x="122.8" y="120">I2C2_SCL_M0</text>
<text x="122.8" y="123.6">I2C2_SDA_M0</text>
<text x="133.3" y="123.4">/ PWM1_M0</text>
<text x="148.8" y="123.2">/GPIO0_C0_d</text>
<text x="71.1" y="130.5">/</text>
<text x="71.1" y="126.9">/</text>
<text x="87.1" y="130.5">/</text>
<text x="87.1" y="126.9">/</text>
<text x="108.5" y="130.5">/</text>
<text x="108.5" y="126.9">/</text>
<text x="120.9" y="130.5">/</text>
<text x="120.9" y="126.9">/</text>
<text x="133.3" y="126.9">/ PMIC_SLEEP3</text>
<text x="133.3" y="130.5">/ PMIC_SLEEP4</text>
<text x="148.8" y="130.3">/GPIO0_C2_d</text>
<text x="148.8" y="126.7">/GPIO0_C1_d</text>
<text x="176" y="129.3">GPU</text>
<text x="30.2" y="137.6">/ UART0_RX_M0</text>
<text x="44.4" y="137.6">/ DP0_HPDIN_M1 / PDM0_CLK1_M1</text>
<text x="71.1" y="137.6">/</text>
<text x="87.1" y="137.6">/ PCIE30X1_0_WAKEN_M0</text>
<text x="108.5" y="134">/</text>
<text x="108.5" y="137.6">/</text>
<text x="120.9" y="134">/</text>
<text x="120.9" y="137.6">/ I2C4_SDA_M2</text>
<text x="133.3" y="134">/ PMIC_SLEEP5</text>
<text x="133.3" y="137.6">/ PWM2_M0</text>
<text x="148.8" y="133.9">/GPIO0_C3_d</text>
<text x="148.8" y="137.4">/GPIO0_C4_d</text>
<text x="176" y="132.8">DDR</text>
<text x="21.3" y="141.7">PWM4_M0</text>
<text x="30.2" y="141.1">/ UART0_TX_M0</text>
<text x="44.4" y="141.1">/ DP1_HPDIN_M1 /</text>
<text x="71.1" y="141.1">/ I2S1_SDI0_M1</text>
<text x="87.1" y="141.1">/</text>
<text x="89.1" y="141">PCIE30X1_0_PERSTN_M0</text>
<text x="108.5" y="141.1">/</text>
<text x="120.9" y="141.1">/ I2C4_SCL_M2</text>
<text x="133.3" y="141.1">/ GPU_AVS</text>
<text x="148.8" y="141">/GPIO0_C5_u</text>
<text x="21.3" y="145.2">PWM5_M1</text>
<text x="30.2" y="144.7">/ UART0_RTSN</text>
<text x="30.2" y="148.2">/ UART1_RTSN_M2</text>
<text x="44.4" y="148.2">/</text>
<text x="44.4" y="144.7">/ SATA_CP_POD</text>
<text x="56.9" y="148.2">/ PDM0_SDI0_M1</text>
<text x="56.9" y="144.7">/</text>
<text x="71.1" y="148.2">/ I2S1_SDI2_M1</text>
<text x="71.1" y="144.7">/ I2S1_SDI1_M1</text>
<text x="87.1" y="148.2">/ PCIE30X4_WAKEN_M0</text>
<text x="87.1" y="144.7">/ PCIE30X4_CLKREQN_M0</text>
<text x="108.5" y="148.2">/ SPI0_MISO_M0 /</text>
<text x="108.5" y="144.7">/ SPI0_CLK_M0</text>
<text x="120.9" y="144.7">/</text>
<text x="122.8" y="148.1">I2C6_SDA_M0</text>
<text x="133.3" y="144.7">/ NPU_AVS</text>
<text x="133.3" y="148.2">/ PWM6_M0</text>
<text x="148.8" y="144.5">/GPIO0_C6_u</text>
<text x="148.8" y="148.1">/GPIO0_C7_d</text>
<text x="16.2" y="155.4">HDMI_TX0_CEC_M1</text>
<text x="30.2" y="151.8">/ UART1_CTSN_M2</text>
<text x="30.2" y="155.4">/ UART1_TX_M2</text>
<text x="44.4" y="155.4">/ UART0_CTSN</text>
<text x="44.4" y="151.8">/</text>
<text x="56.9" y="155.4">/ HDMI_RX_SDA_M0 / I2S1_SDO0_M1</text>
<text x="56.9" y="151.8">/ PDM0_SDI1_M1</text>
<text x="71.1" y="151.8">/ I2S1_SDI3_M1</text>
<text x="87.1" y="155.4">/ PCIE30X2_CLKREQN_M0</text>
<text x="87.1" y="151.8">/ PCIE30X4_PERSTN_M0</text>
<text x="108.5" y="155.4">/ SPI0_CS0_M0</text>
<text x="108.5" y="151.8">/ SPI3_MISO_M2 / I2C6_SCL_M0</text>
<text x="120.9" y="155.4">/ I2C0_SCL_M2</text>
<text x="133.3" y="151.8">/ PWM7_IR_M0</text>
<text x="133.3" y="155.4">/ CPU_BIG0_AVS</text>
<text x="148.8" y="151.6">/GPIO0_D0_d</text>
<text x="148.8" y="155.2">/GPIO0_D1_u</text>
<text x="16.2" y="158.9">HDMI_TX1_CEC_M1</text>
<text x="30.2" y="158.9">/ UART1_RX_M2</text>
<text x="44.4" y="158.9">/</text>
<text x="56.9" y="158.9">/ HDMI_RX_SCL_M0 / I2S1_SDO1_M1</text>
<text x="87.1" y="158.9">/ PCIE30X2_WAKEN_M0</text>
<text x="108.5" y="158.9">/ SPI3_MOSI_M2 / I2C0_SDA_M2</text>
<text x="133.3" y="158.9">/</text>
<text x="148.8" y="158.7">/GPIO0_D2_u</text>
<text x="16.2" y="166.2">HDMI_TX0_SDA_M1</text>
<text x="30.2" y="166">/ SATA_CPDET</text>
<text x="30.2" y="162.5">/</text>
<text x="44.4" y="162.5">/</text>
<text x="44.4" y="166">/</text>
<text x="46.4" y="166.2">CAN2_RX_M1</text>
<text x="56.9" y="162.5">/</text>
<text x="56.9" y="166">/ PDM0_SDI2_M1</text>
<text x="71.1" y="162.5">/</text>
<text x="71.1" y="166">/ I2S1_SDO2_M1</text>
<text x="87.1" y="162.5">/</text>
<text x="87.1" y="166">/ PCIE30X2_PERSTN_M0</text>
<text x="108.5" y="162.5">/ SPI3_CLK_M2</text>
<text x="108.5" y="166">/ SPI3_CS0_M2</text>
<text x="120.9" y="166">/ I2C1_SCL_M2</text>
<text x="120.9" y="162.5">/</text>
<text x="133.3" y="162.5">/ LITCPU_AVS</text>
<text x="133.3" y="166">/ PWM3_IR_M0</text>
<text x="148.8" y="162.3">/GPIO0_D3_u</text>
<text x="148.8" y="165.9">/GPIO0_D4_u</text>
<text x="16.2" y="169.8">HDMI_TX0_SCL_M1</text>
<text x="30.2" y="169.6">/ SATA_MP_SWITCH / CAN2_TX_M1</text>
<text x="56.9" y="169.6">/</text>
<text x="56.9" y="173.1">/ PDM0_SDI3_M1</text>
<text x="71.1" y="169.6">/ I2S1_SDO3_M1</text>
<text x="71.1" y="173.1">/</text>
<text x="87.1" y="169.6">/</text>
<text x="87.1" y="173.1">/</text>
<text x="108.5" y="173.1">/</text>
<text x="108.5" y="169.6">/ SPI3_CS1_M2</text>
<text x="120.9" y="173.1">/</text>
<text x="120.9" y="169.6">/ I2C1_SDA_M2</text>
<text x="133.3" y="173.1">/ PMIC_SLEEP6</text>
<text x="133.3" y="169.6">/ CPU_BIG1_AVS</text>
<text x="148.8" y="169.4">/GPIO0_D5_u</text>
<text x="148.8" y="173">/GPIO0_D6_d</text>
</g>
<g font-size="1.3">
<text x="30.8" y="1.3">5</text>
<text x="88.8" y="1.3">4</text>
<text x="146.9" y="1.3">3</text>
<text x="205" y="1.3">2</text>
<text x="263.1" y="1.3">1</text>
<text x=".5" y="28.4">D</text>
<text x="292.6" y="28.4">D</text>
<text x=".5" y="79.5">C</text>
<text x="292.6" y="79.5">C</text>
<text x=".5" y="130.6">B</text>
<text x="292.6" y="130.6">B</text>
<text x=".5" y="181.7">A</text>
<text x="292.6" y="181.7">A</text>
<text x="30.8" y="207.4">5</text>
<text x="88.8" y="207.4">4</text>
<text x="146.9" y="207.4">3</text>
<text x="205" y="207.4">2</text>
<text x="263.1" y="207.4">1</text>
</g>
</svg>
